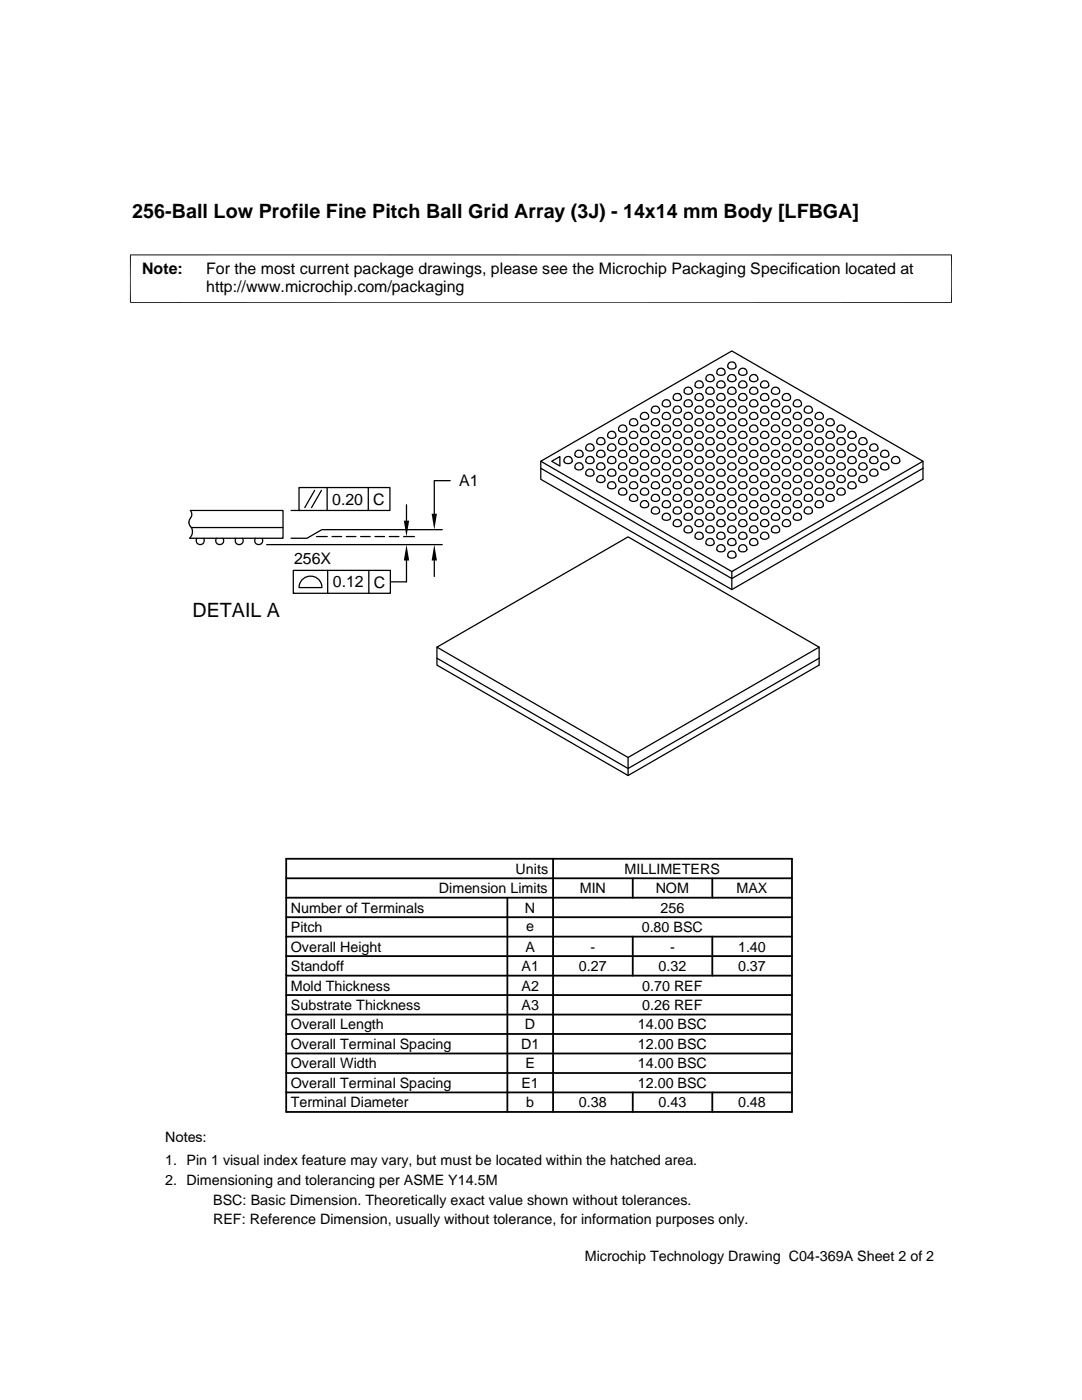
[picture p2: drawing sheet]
<svg xmlns="http://www.w3.org/2000/svg" width="216mm" height="279mm" viewBox="0 0 216 279" stroke-linecap="round" stroke-linejoin="round" font-family="sans-serif">
<g fill="none" stroke="#000" stroke-width=".25">
<path d="M132.5 79.9a.78 .78 0 0 1 1.3 .5 .78 .78 0 0 1-1.2 .8 .55 .55 0 0 1-.5-.7zM134.7 78.6a.79 .79 0 0 1 1 .1 .79 .79 0 0 1 0 1.1l-.2 .1a.75 .75 0 0 1-1.1-.2 .75 .75 0 0 1 .3-1.1zM136.7 77.5a.79 .79 0 0 1 1.1-.1 .79 .79 0 0 1 .1 1.1 .79 .79 0 0 1-1.1 0 .62 .62 0 0 1-.1-1zM136.8 79.9a.78 .78 0 0 1 1.1 0 .78 .78 0 0 1 .1 1 .78 .78 0 0 1-1 .3 .55 .55 0 0 1-.5-.7zM138.9 76.3a.79 .79 0 0 1 1.1-.1 .79 .79 0 0 1 .1 1.1l-.3 .1a.73 .73 0 0 1-1-.1 .73 .73 0 0 1 .1-1zM139 78.7a.77 .77 0 0 1 1.3 .4 .77 .77 0 0 1-1.1 .8 .52 .52 0 0 1-.5-.6zM141.1 77.5a.79 .79 0 0 1 1.1-.1 .79 .79 0 0 1 .1 1.1 .79 .79 0 0 1-1.2 0 .62 .62 0 0 1 0-1zM141.1 75a.79 .79 0 0 1 1.1-.1 .79 .79 0 0 1 .1 1.1 .79 .79 0 0 1-1.2 0 .62 .62 0 0 1 0-1zM141.2 79.9a.77 .77 0 0 1 1.3 .5 .77 .77 0 0 1-1.1 .8 .59 .59 0 0 1-.6-.7zM143.4 78.7a.77 .77 0 0 1 1.3 .4 .77 .77 0 0 1-1.2 .8 .56 .56 0 0 1-.5-.6zM143.4 76.2a.77 .77 0 0 1 1-.1 .77 .77 0 0 1 .1 1.1 .77 .77 0 0 1-1 .2 .56 .56 0 0 1-.5-.6zM143.4 73.6a.77 .77 0 0 1 1 0 .77 .77 0 0 1 .1 1 .77 .77 0 0 1-1 .3 .56 .56 0 0 1-.5-.6z"/>
<path d="M145.4 77.5a.79 .79 0 0 1 1.1-.1 .79 .79 0 0 1 .1 1.1l-.2 .2a.74 .74 0 0 1-1-.2 .74 .74 0 0 1 0-1zM145.4 75a.79 .79 0 0 1 1.1-.1 .79 .79 0 0 1 .1 1.1l-.2 .1a.74 .74 0 0 1-1-.1 .74 .74 0 0 1 0-1zM145.6 79.9a.77 .77 0 0 1 1.2 .5 .77 .77 0 0 1-1.1 .8 .59 .59 0 0 1-.5-.7zM145.6 72.4a.77 .77 0 0 1 1.2 .5 .77 .77 0 0 1-1.1 .7 .59 .59 0 0 1-.5-.6zM147.6 76.3a.78 .78 0 0 1 1.1-.1 .78 .78 0 0 1 .1 1.1l-.3 .1a.73 .73 0 0 1-.9-.1 .73 .73 0 0 1 0-1zM147.6 73.8a.78 .78 0 0 1 1.1-.1 .78 .78 0 0 1 .1 1.1l-.3 .1a.73 .73 0 0 1-.9-.1 .73 .73 0 0 1 0-1zM147.7 78.7a.77 .77 0 0 1 1.3 .4 .77 .77 0 0 1-1.1 .8 .56 .56 0 0 1-.5-.6zM149.8 77.5a.78 .78 0 0 1 1.1-.1 .78 .78 0 0 1 .1 1.1 .8 .8 0 0 1-1 .2 .8 .8 0 0 1-.4-.9zM149.8 75a.78 .78 0 0 1 1.1-.1 .78 .78 0 0 1 .1 1.1 .8 .8 0 0 1-1 .2 .8 .8 0 0 1-.4-1zM149.9 79.9a.77 .77 0 0 1 1.3 .5 .77 .77 0 0 1-1.1 .8 .59 .59 0 0 1-.5-.7zM152 76.3a.78 .78 0 0 1 1.1-.1 .78 .78 0 0 1 0 1.1l-.2 .1a.73 .73 0 0 1-1-.1 .73 .73 0 0 1 .1-1zM152.1 78.7a.77 .77 0 0 1 1.3 .4 .77 .77 0 0 1-1.1 .8 .56 .56 0 0 1-.6-.6z"/>
<path d="M154.1 77.5a.78 .78 0 0 1 1.2-.1 .78 .78 0 0 1 0 1.1 .8 .8 0 0 1-1 .2 .8 .8 0 0 1-.3-.9zM154.3 79.9a.77 .77 0 0 1 1.3 .5 .77 .77 0 0 1-1.2 .8 .55 .55 0 0 1-.5-.7zM156.5 78.7a.77 .77 0 0 1 1.2 .4 .77 .77 0 0 1-1.1 .8 .52 .52 0 0 1-.5-.6zM158.6 79.9a.78 .78 0 0 1 1.3 .5 .78 .78 0 0 1-1.1 .8 .55 .55 0 0 1-.5-.7zM59.7 97.3h18.1v4.6h-18.1zM62.8 97.9l-2 3.4M64.1 97.9l-1.9 3.4M65.3 97.3v4.6M73.5 97.3v4.6M89.8 95.9h-3.1v6.6M107.9 92.1l38.1-22.1 38.2 22.1-38.2 22zM107.9 93.5l38.1 22 38.2-22"/>
<path d="M110.1 92.1l1.6-1v1.9zM112.9 91.2a.77 .77 0 0 1 1.3 .5 .77 .77 0 0 1-1.2 .8 .59 .59 0 0 1-.5-.6zM114.9 92.6a.78 .78 0 0 1 1.1-.1 .78 .78 0 0 1 .1 1.1 .8 .8 0 0 1-1 .2 .8 .8 0 0 1-.3-.9zM115 90a.77 .77 0 0 1 1.1 .1 .77 .77 0 0 1-.1 1.1 .78 .78 0 0 1-.9 0 .78 .78 0 0 1-.3-1zM117.1 93.9a.78 .78 0 0 1 1.1-.1 .78 .78 0 0 1 .1 1.1l-.3 .1a.75 .75 0 0 1-.8-.1 .75 .75 0 0 1-.3-.8zM117.2 91.2a.77 .77 0 0 1 1.3 .5 .77 .77 0 0 1-1.1 .8 .55 .55 0 0 1-.5-.6zM117.2 88.7a.77 .77 0 0 1 1.3 .5 .77 .77 0 0 1-1.1 .8 .55 .55 0 0 1-.5-.7zM119.3 92.6a.78 .78 0 0 1 1.1-.1 .78 .78 0 0 1 .1 1.1 .8 .8 0 0 1-1 .2 .8 .8 0 0 1-.4-.9zM119.3 95.1a.78 .78 0 0 1 1.1-.1 .78 .78 0 0 1 .1 1.2 .8 .8 0 0 1-1 .1 .8 .8 0 0 1-.4-.9zM119.4 87.5a.77 .77 0 0 1 1.3 .4 .77 .77 0 0 1-1.1 .8 .52 .52 0 0 1-.5-.6zM119.4 90a.76 .76 0 0 1 1.1 .1 .76 .76 0 0 1-.1 1.1 .78 .78 0 0 1-1 0 .78 .78 0 0 1-.2-1zM121.6 96.3a.78 .78 0 0 1 1.3 .4 .78 .78 0 0 1-1.1 .8 .52 .52 0 0 1-.6-.6z"/>
<path d="M121.6 91.2a.78 .78 0 0 1 1.3 .5 .78 .78 0 0 1-1.1 .8 .55 .55 0 0 1-.6-.6zM121.6 88.7a.78 .78 0 0 1 1.3 .5 .78 .78 0 0 1-1.1 .8 .55 .55 0 0 1-.6-.7zM121.6 93.8a.77 .77 0 0 1 1-.1 .77 .77 0 0 1 .2 1.1 .77 .77 0 0 1-1 .2 .52 .52 0 0 1-.6-.6zM121.6 86.2a.77 .77 0 0 1 1.3 .5 .77 .77 0 0 1-1.1 .8 .55 .55 0 0 1-.6-.7zM123.8 90a.77 .77 0 0 1 1 .1 .77 .77 0 0 1-.1 1.1 .78 .78 0 0 1-.9 0 .78 .78 0 0 1-.3-1zM123.8 87.5a.78 .78 0 0 1 1.3 .4 .78 .78 0 0 1-1.2 .8 .52 .52 0 0 1-.5-.6zM123.8 85a.77 .77 0 0 1 1-.1 .77 .77 0 0 1 .1 1.1 .77 .77 0 0 1-1 .2 .52 .52 0 0 1-.5-.6zM123.8 97.5a.77 .77 0 0 1 1.3 .5 .77 .77 0 0 1-1.2 .8 .55 .55 0 0 1-.5-.6zM123.8 95a.77 .77 0 0 1 1.3 .5 .77 .77 0 0 1-1.2 .8 .55 .55 0 0 1-.5-.7zM123.8 92.5a.77 .77 0 0 1 1.3 .5 .77 .77 0 0 1-1.2 .7 .55 .55 0 0 1-.5-.6zM125.8 86.3a.79 .79 0 0 1 1.1-.1 .79 .79 0 0 1 .1 1.2 .79 .79 0 0 1-1.1 0 .79 .79 0 0 1-.1-1.1zM125.8 83.8a.79 .79 0 0 1 1.1-.1 .79 .79 0 0 1 .1 1.1 .79 .79 0 0 1-1.1 .1 .79 .79 0 0 1-.1-1.1z"/>
<path d="M125.9 98.8a.77 .77 0 0 1 1.1 .1 .77 .77 0 0 1-.1 1.1 .78 .78 0 0 1-1 0 .78 .78 0 0 1-.2-1zM125.9 96.3a.78 .78 0 0 1 1.3 .4 .78 .78 0 0 1-1.1 .8 .52 .52 0 0 1-.5-.6zM125.9 93.8a.77 .77 0 0 1 1.1-.1 .77 .77 0 0 1 .1 1.1 .77 .77 0 0 1-1 .2 .52 .52 0 0 1-.5-.6zM126 88.7a.78 .78 0 0 1 1.2 .5 .78 .78 0 0 1-1.1 .8 .55 .55 0 0 1-.5-.7zM126 91.2a.78 .78 0 0 1 1.2 .5 .78 .78 0 0 1-1.1 .8 .55 .55 0 0 1-.5-.6zM128 97.7a.79 .79 0 0 1 1.1-.1 .79 .79 0 0 1 .1 1.1l-.3 .1a.75 .75 0 0 1-.8-.1 .75 .75 0 0 1-.3-.8zM128 95.1a.79 .79 0 0 1 1.1-.1 .79 .79 0 0 1 .1 1.2 .79 .79 0 0 1-1.1 0 .79 .79 0 0 1-.1-1.1zM128 92.6a.79 .79 0 0 1 1.1-.1 .79 .79 0 0 1 .1 1.1 .79 .79 0 0 1-1.1 .1 .79 .79 0 0 1-.1-1.1zM128.1 87.5a.78 .78 0 0 1 1.3 .4 .78 .78 0 0 1-1.1 .8 .52 .52 0 0 1-.5-.6zM128.1 90a.77 .77 0 0 1 1.1 .1 .77 .77 0 0 1-.1 1.1 .78 .78 0 0 1-1 0 .78 .78 0 0 1-.2-1zM128.1 85a.77 .77 0 0 1 1.1-.1 .77 .77 0 0 1 .1 1.1 .77 .77 0 0 1-1 .2 .52 .52 0 0 1-.5-.6zM128.1 82.4a.77 .77 0 0 1 1.3 .5 .77 .77 0 0 1-1.1 .8 .52 .52 0 0 1-.5-.6z"/>
<path d="M130.2 86.3a.79 .79 0 0 1 1.1-.1 .79 .79 0 0 1 .1 1.2 .79 .79 0 0 1-1.1 0 .79 .79 0 0 1-.1-1.1zM130.2 83.8a.79 .79 0 0 1 1.1-.1 .79 .79 0 0 1 .1 1.1 .79 .79 0 0 1-1.1 .1 .79 .79 0 0 1-.1-1.1zM130.3 96.3a.78 .78 0 0 1 1.3 .4 .78 .78 0 0 1-1.1 .8 .52 .52 0 0 1-.5-.6zM130.3 81.2a.78 .78 0 0 1 1.3 .4 .78 .78 0 0 1-1.1 .8 .54 .54 0 0 1-.5-.6zM130.3 98.8a.77 .77 0 0 1 1.1 .1 .77 .77 0 0 1-.1 1.1 .78 .78 0 0 1-1 0 .78 .78 0 0 1-.2-1zM130.3 93.8a.77 .77 0 0 1 1-.1 .77 .77 0 0 1 .2 1.1 .77 .77 0 0 1-1 .2 .52 .52 0 0 1-.5-.6zM130.3 88.7a.78 .78 0 0 1 1.3 .5 .78 .78 0 0 1-1.1 .8 .55 .55 0 0 1-.5-.7zM130.3 91.2a.78 .78 0 0 1 1.3 .5 .78 .78 0 0 1-1.1 .8 .55 .55 0 0 1-.5-.6zM132.3 97.7a.79 .79 0 0 1 1.2-.1 .79 .79 0 0 1 0 1.1l-.2 .1a.75 .75 0 0 1-.9-.1 .75 .75 0 0 1-.2-.8zM132.3 95.1a.79 .79 0 0 1 1.2-.1 .79 .79 0 0 1 0 1.2 .79 .79 0 0 1-1.1 0 .62 .62 0 0 1-.1-1.1zM132.3 92.6a.79 .79 0 0 1 1.2-.1 .79 .79 0 0 1 0 1.1 .79 .79 0 0 1-1.1 0 .62 .62 0 0 1-.1-1zM132.5 87.5a.79 .79 0 0 1 1.1 .1 .79 .79 0 0 1-.1 1l-.2 .1a.75 .75 0 0 1-1.1-.2 .75 .75 0 0 1 .3-1z"/>
<path d="M132.5 90a.77 .77 0 0 1 1.1 .1 .77 .77 0 0 1-.1 1.1 .78 .78 0 0 1-1 0 .78 .78 0 0 1-.2-1zM132.5 85a.78 .78 0 0 1 1.1 0 .78 .78 0 0 1-.1 1.1l-.2 .1a.74 .74 0 0 1-1.1-.2 .74 .74 0 0 1 .3-1zM132.5 82.4a.78 .78 0 0 1 1.1 .1 .78 .78 0 0 1-.1 1.1l-.2 .1a.74 .74 0 0 1-1.1-.2 .74 .74 0 0 1 .3-1.1zM134.5 86.3a.79 .79 0 0 1 1.2-.1 .79 .79 0 0 1 0 1.1 .79 .79 0 0 1-1.1 .1 .62 .62 0 0 1-.1-1.1zM134.5 83.8a.79 .79 0 0 1 1.2-.1 .79 .79 0 0 1 0 1.1 .79 .79 0 0 1-1.1 0 .62 .62 0 0 1-.1-1zM134.7 96.3a.79 .79 0 0 1 1 .1 .79 .79 0 0 1 0 1l-.2 .1a.75 .75 0 0 1-1.1-.2 .75 .75 0 0 1 .3-1zM134.7 81.2a.78 .78 0 0 1 1 0 .78 .78 0 0 1 .1 1 .78 .78 0 0 1-1 .2 .54 .54 0 0 1-.5-.6zM134.7 98.8a.77 .77 0 0 1 1 .1 .77 .77 0 0 1-.1 1.1 .78 .78 0 0 1-.9 0 .78 .78 0 0 1-.3-1zM134.7 93.8a.78 .78 0 0 1 1 0 .78 .78 0 0 1 0 1.1l-.2 .1a.74 .74 0 0 1-1.1-.2 .74 .74 0 0 1 .3-1zM134.7 91.2a.78 .78 0 0 1 1.3 .5 .78 .78 0 0 1-1.2 .8 .55 .55 0 0 1-.5-.6zM134.7 88.7a.78 .78 0 0 1 1.3 .5 .78 .78 0 0 1-1.2 .8 .55 .55 0 0 1-.5-.7zM136.7 95.1a.79 .79 0 0 1 1.1-.1 .79 .79 0 0 1 .1 1.2 .79 .79 0 0 1-1.1 0 .62 .62 0 0 1-.1-1.1z"/>
<path d="M136.7 85.1a.79 .79 0 0 1 1.1-.1 .79 .79 0 0 1 .1 1.1l-.3 .1a.73 .73 0 0 1-.9-.1 .73 .73 0 0 1 0-1zM136.7 92.6a.79 .79 0 0 1 1.1-.1 .79 .79 0 0 1 .1 1.1 .79 .79 0 0 1-1.1 0 .62 .62 0 0 1-.1-1zM136.7 97.7a.76 .76 0 0 1 1.2-.1 .76 .76 0 0 1-.3 1.2 .76 .76 0 0 1-.8-.1 .76 .76 0 0 1-.3-.8zM136.8 90a.79 .79 0 0 1 1.1 0 .79 .79 0 0 1 0 1.1 .79 .79 0 0 1-1.1 .1l-.2-.2a.84 .84 0 0 1 .2-1zM136.8 87.5a.78 .78 0 0 1 1.1-.1 .78 .78 0 0 1 .1 1.1 .78 .78 0 0 1-1 .2 .52 .52 0 0 1-.5-.6zM136.8 82.4a.78 .78 0 0 1 1.1 0 .78 .78 0 0 1 .1 1 .78 .78 0 0 1-1 .3 .52 .52 0 0 1-.5-.6zM138.9 93.9a.79 .79 0 0 1 1.1-.1 .79 .79 0 0 1 .1 1.1l-.3 .1a.73 .73 0 0 1-1-.1 .73 .73 0 0 1 .1-1zM138.9 83.8a.79 .79 0 0 1 1.1-.1 .79 .79 0 0 1 .1 1.1 .79 .79 0 0 1-1.2 0 .62 .62 0 0 1 0-1zM138.9 86.3a.79 .79 0 0 1 1.1-.1 .79 .79 0 0 1 .1 1.1 .79 .79 0 0 1-1.2 .1 .62 .62 0 0 1 0-1.1zM139 81.2a.77 .77 0 0 1 1.3 .4 .77 .77 0 0 1-1.1 .8 .54 .54 0 0 1-.5-.6zM139 98.8a.78 .78 0 0 1 1.1 0 .78 .78 0 0 1 0 1.1 .78 .78 0 0 1-1.1 .1l-.3-.2a.84 .84 0 0 1 .3-1zM139 96.3a.77 .77 0 0 1 1.3 .4 .77 .77 0 0 1-1.1 .8 .52 .52 0 0 1-.5-.6z"/>
<path d="M139 91.2a.77 .77 0 0 1 1.3 .5 .77 .77 0 0 1-1.1 .8 .55 .55 0 0 1-.5-.6zM139 88.7a.77 .77 0 0 1 1.3 .5 .77 .77 0 0 1-1.1 .8 .55 .55 0 0 1-.5-.7zM141.1 92.6a.79 .79 0 0 1 1.1-.1 .79 .79 0 0 1 .1 1.1 .79 .79 0 0 1-1.2 0 .62 .62 0 0 1 0-1zM141.1 97.7a.76 .76 0 0 1 1.2-.1 .76 .76 0 0 1-.3 1.2 .76 .76 0 0 1-.8-.1 .76 .76 0 0 1-.3-.8zM141.1 95.1a.79 .79 0 0 1 1.1-.1 .79 .79 0 0 1 .1 1.2 .79 .79 0 0 1-1.2 0 .62 .62 0 0 1 0-1.1zM141.2 87.5a.77 .77 0 0 1 1.3 .4 .77 .77 0 0 1-1.1 .8 .56 .56 0 0 1-.6-.6zM141.2 90a.79 .79 0 0 1 1.1 0 .79 .79 0 0 1 0 1.1 .79 .79 0 0 1-1.1 .1l-.3-.2a.77 .77 0 0 1 .3-1zM141.2 85a.77 .77 0 0 1 1-.1 .77 .77 0 0 1 .2 1.1 .77 .77 0 0 1-1 .2 .56 .56 0 0 1-.6-.6zM141.2 82.4a.77 .77 0 0 1 1.3 .5 .77 .77 0 0 1-1.1 .8 .56 .56 0 0 1-.6-.6zM143.2 86.3a.79 .79 0 0 1 1.2-.1 .79 .79 0 0 1 0 1.2l-.2 .1a.74 .74 0 0 1-1-.2 .74 .74 0 0 1 0-1zM143.2 83.8a.79 .79 0 0 1 1.2-.1 .79 .79 0 0 1 0 1.1l-.2 .1a.74 .74 0 0 1-1-.1 .74 .74 0 0 1 0-1zM143.4 81.2a.77 .77 0 0 1 1.3 .4 .77 .77 0 0 1-1.2 .8 .58 .58 0 0 1-.5-.6z"/>
<path d="M143.4 98.8a.77 .77 0 0 1 1.3 .5 .77 .77 0 0 1-1.2 .7 .56 .56 0 0 1-.5-.6zM143.4 96.3a.77 .77 0 0 1 1.3 .4 .77 .77 0 0 1-1.2 .8 .56 .56 0 0 1-.5-.6zM143.4 93.8a.77 .77 0 0 1 1-.1 .77 .77 0 0 1 .1 1.1 .77 .77 0 0 1-1 .2 .56 .56 0 0 1-.5-.6zM143.4 91.2a.77 .77 0 0 1 1.3 .5 .77 .77 0 0 1-1.2 .8 .59 .59 0 0 1-.5-.6zM143.4 88.7a.77 .77 0 0 1 1.3 .5 .77 .77 0 0 1-1.2 .8 .59 .59 0 0 1-.5-.7zM145.4 97.7a.76 .76 0 0 1 1.2-.1 .76 .76 0 0 1-.2 1.2 .75 .75 0 0 1-.9-.1 .75 .75 0 0 1-.2-.8zM145.4 95.1a.79 .79 0 0 1 1.1-.1 .79 .79 0 0 1 .1 1.2l-.2 .1a.74 .74 0 0 1-1-.2 .74 .74 0 0 1 0-1zM145.4 92.6a.79 .79 0 0 1 1.1-.1 .79 .79 0 0 1 .1 1.1l-.2 .1a.74 .74 0 0 1-1-.1 .74 .74 0 0 1 0-1zM145.6 90a.77 .77 0 0 1 1.2 .5 .77 .77 0 0 1-1.1 .7 .56 .56 0 0 1-.5-.6zM145.6 87.5a.77 .77 0 0 1 1.2 .4 .77 .77 0 0 1-1.1 .8 .56 .56 0 0 1-.5-.6zM145.6 85a.77 .77 0 0 1 1-.1 .77 .77 0 0 1 .1 1.1 .77 .77 0 0 1-1 .2 .56 .56 0 0 1-.5-.6zM145.6 82.4a.77 .77 0 0 1 1.2 .5 .77 .77 0 0 1-1.1 .8 .56 .56 0 0 1-.5-.6z"/>
<path d="M147.6 86.3a.78 .78 0 0 1 1.1-.1 .78 .78 0 0 1 .1 1.2 .8 .8 0 0 1-1 .1 .8 .8 0 0 1-.4-.9zM147.6 93.9a.78 .78 0 0 1 1.1-.1 .78 .78 0 0 1 .1 1.1l-.3 .1a.73 .73 0 0 1-.9-.1 .73 .73 0 0 1 0-1zM147.6 83.8a.78 .78 0 0 1 1.1-.1 .78 .78 0 0 1 .1 1.1 .8 .8 0 0 1-1 .2 .8 .8 0 0 1-.4-.9zM147.7 98.8a.77 .77 0 0 1 1.1 .1 .77 .77 0 0 1-.1 1.1 .78 .78 0 0 1-1 0 .78 .78 0 0 1-.2-1zM147.7 96.3a.77 .77 0 0 1 1.3 .4 .77 .77 0 0 1-1.1 .8 .56 .56 0 0 1-.5-.6zM147.7 81.2a.77 .77 0 0 1 1.3 .4 .77 .77 0 0 1-1.1 .8 .58 .58 0 0 1-.5-.6zM147.7 88.7a.77 .77 0 0 1 1.3 .5 .77 .77 0 0 1-1.1 .8 .59 .59 0 0 1-.5-.7zM147.7 91.2a.77 .77 0 0 1 1.3 .5 .77 .77 0 0 1-1.1 .8 .59 .59 0 0 1-.5-.6zM149.8 97.7a.76 .76 0 0 1 1.2-.1 .76 .76 0 0 1-.3 1.2 .75 .75 0 0 1-.8-.1 .75 .75 0 0 1-.3-.8zM149.8 95.1a.78 .78 0 0 1 1.1-.1 .78 .78 0 0 1 .1 1.2 .8 .8 0 0 1-1 .1 .8 .8 0 0 1-.4-.9zM149.8 85.1a.78 .78 0 0 1 1.1-.1 .78 .78 0 0 1 .1 1.1l-.3 .1a.73 .73 0 0 1-1-.1 .73 .73 0 0 1 .1-1zM149.8 92.6a.78 .78 0 0 1 1.1-.1 .78 .78 0 0 1 .1 1.1 .8 .8 0 0 1-1 .2 .8 .8 0 0 1-.4-.9z"/>
<path d="M149.9 87.5a.77 .77 0 0 1 1.3 .4 .77 .77 0 0 1-1.1 .8 .56 .56 0 0 1-.5-.6zM149.9 90a.77 .77 0 0 1 1.1 .1 .77 .77 0 0 1-.1 1.1 .78 .78 0 0 1-1 0 .78 .78 0 0 1-.2-1zM149.9 82.4a.77 .77 0 0 1 1 0 .77 .77 0 0 1 .2 1 .77 .77 0 0 1-1 .3 .56 .56 0 0 1-.5-.6zM152 86.3a.78 .78 0 0 1 1.1-.1 .78 .78 0 0 1 0 1.2 .8 .8 0 0 1-.9 .1 .8 .8 0 0 1-.4-.9zM152 93.9a.78 .78 0 0 1 1.1-.1 .78 .78 0 0 1 0 1.1l-.2 .1a.73 .73 0 0 1-1-.1 .73 .73 0 0 1 .1-1zM152 83.8a.78 .78 0 0 1 1.1-.1 .78 .78 0 0 1 0 1.1 .8 .8 0 0 1-.9 .2 .8 .8 0 0 1-.4-.9zM152.1 96.3a.77 .77 0 0 1 1.3 .4 .77 .77 0 0 1-1.1 .8 .56 .56 0 0 1-.6-.6zM152.1 81.2a.77 .77 0 0 1 1.3 .4 .77 .77 0 0 1-1.1 .8 .58 .58 0 0 1-.6-.6zM152.1 98.8a.77 .77 0 0 1 1.1 .1 .77 .77 0 0 1-.1 1.1 .78 .78 0 0 1-1 0 .78 .78 0 0 1-.2-1zM152.1 91.2a.77 .77 0 0 1 1.3 .5 .77 .77 0 0 1-1.1 .8 .59 .59 0 0 1-.6-.6zM152.1 88.7a.77 .77 0 0 1 1.3 .5 .77 .77 0 0 1-1.1 .8 .59 .59 0 0 1-.6-.7zM154.1 95.1a.78 .78 0 0 1 1.2-.1 .78 .78 0 0 1 0 1.2 .8 .8 0 0 1-1 .1 .8 .8 0 0 1-.3-.9z"/>
<path d="M154.1 85.1a.78 .78 0 0 1 1.2-.1 .78 .78 0 0 1 0 1.1l-.2 .1a.75 .75 0 0 1-.9-.1 .75 .75 0 0 1-.2-.8zM154.1 92.6a.78 .78 0 0 1 1.2-.1 .78 .78 0 0 1 0 1.1 .8 .8 0 0 1-1 .2 .8 .8 0 0 1-.3-.9zM154.1 97.7a.76 .76 0 0 1 1.2-.1 .76 .76 0 0 1-.2 1.2 .75 .75 0 0 1-.9-.1 .75 .75 0 0 1-.2-.8zM154.3 90a.76 .76 0 0 1 1 .1 .76 .76 0 0 1-.1 1.1 .78 .78 0 0 1-.9 0 .78 .78 0 0 1-.3-1zM154.3 87.5a.77 .77 0 0 1 1.3 .4 .77 .77 0 0 1-1.2 .8 .52 .52 0 0 1-.5-.6zM154.3 82.4a.77 .77 0 0 1 1 0 .77 .77 0 0 1 .1 1 .77 .77 0 0 1-1 .3 .52 .52 0 0 1-.5-.6zM156.3 93.9a.78 .78 0 0 1 1.1-.1 .78 .78 0 0 1 .1 1.1l-.2 .1a.75 .75 0 0 1-.9-.1 .75 .75 0 0 1-.2-.8zM156.3 83.8a.78 .78 0 0 1 1.1-.1 .78 .78 0 0 1 .1 1.1 .8 .8 0 0 1-1 .2 .8 .8 0 0 1-.3-.9zM156.3 86.3a.78 .78 0 0 1 1.1-.1 .78 .78 0 0 1 .1 1.2 .8 .8 0 0 1-1 .1 .8 .8 0 0 1-.3-.9zM156.5 81.2a.77 .77 0 0 1 1.2 .4 .77 .77 0 0 1-1.1 .8 .54 .54 0 0 1-.5-.6zM156.5 98.8a.76 .76 0 0 1 1 .1 .76 .76 0 0 1-.1 1.1 .78 .78 0 0 1-.9 0 .78 .78 0 0 1-.3-1zM156.5 96.3a.77 .77 0 0 1 1.2 .4 .77 .77 0 0 1-1.1 .8 .52 .52 0 0 1-.5-.6z"/>
<path d="M156.5 91.2a.77 .77 0 0 1 1.2 .5 .77 .77 0 0 1-1.1 .8 .55 .55 0 0 1-.5-.6zM156.5 88.7a.77 .77 0 0 1 1.2 .5 .77 .77 0 0 1-1.1 .8 .55 .55 0 0 1-.5-.7zM158.6 90a.77 .77 0 0 1 1.1 .1 .77 .77 0 0 1-.1 1.1 .78 .78 0 0 1-1 0 .78 .78 0 0 1-.2-1zM158.6 87.5a.78 .78 0 0 1 1.3 .4 .78 .78 0 0 1-1.1 .8 .52 .52 0 0 1-.5-.6zM158.6 82.4a.77 .77 0 0 1 1.1 0 .77 .77 0 0 1 .1 1 .77 .77 0 0 1-1 .3 .52 .52 0 0 1-.5-.6zM158.6 85a.77 .77 0 0 1 1.1-.1 .77 .77 0 0 1 .1 1.1 .77 .77 0 0 1-1 .2 .52 .52 0 0 1-.5-.6zM158.6 92.5a.77 .77 0 0 1 1.3 .5 .77 .77 0 0 1-1.1 .7 .55 .55 0 0 1-.5-.6zM158.6 97.5a.77 .77 0 0 1 1.3 .5 .77 .77 0 0 1-1.1 .8 .55 .55 0 0 1-.5-.7zM158.6 95a.77 .77 0 0 1 1.3 .5 .77 .77 0 0 1-1.1 .8 .55 .55 0 0 1-.5-.7zM160.8 81.2a.78 .78 0 0 1 1.3 .4 .78 .78 0 0 1-1.1 .8 .54 .54 0 0 1-.5-.6zM160.8 98.8a.77 .77 0 0 1 1.1 .1 .77 .77 0 0 1-.1 1.1 .78 .78 0 0 1-1 0 .78 .78 0 0 1-.2-1zM160.8 96.3a.78 .78 0 0 1 1.3 .4 .78 .78 0 0 1-1.1 .8 .52 .52 0 0 1-.5-.6z"/>
<path d="M160.8 91.2a.78 .78 0 0 1 1.3 .5 .78 .78 0 0 1-1.1 .8 .55 .55 0 0 1-.5-.6zM160.8 88.7a.78 .78 0 0 1 1.3 .5 .78 .78 0 0 1-1.1 .8 .55 .55 0 0 1-.5-.7zM160.8 93.8a.77 .77 0 0 1 1-.1 .77 .77 0 0 1 .2 1.1 .77 .77 0 0 1-1 .2 .52 .52 0 0 1-.5-.6zM160.8 86.2a.77 .77 0 0 1 1.3 .5 .77 .77 0 0 1-1.1 .8 .55 .55 0 0 1-.5-.7zM160.8 83.7a.77 .77 0 0 1 1.3 .5 .77 .77 0 0 1-1.1 .7 .55 .55 0 0 1-.5-.6zM162.8 97.7a.79 .79 0 0 1 1.2-.1 .79 .79 0 0 1 0 1.1l-.2 .1a.75 .75 0 0 1-.9-.1 .75 .75 0 0 1-.2-.8zM162.8 95.1a.79 .79 0 0 1 1.2-.1 .79 .79 0 0 1 0 1.2 .79 .79 0 0 1-1 0 .79 .79 0 0 1-.2-1.1zM162.8 92.6a.79 .79 0 0 1 1.2-.1 .79 .79 0 0 1 0 1.1 .79 .79 0 0 1-1 .1 .79 .79 0 0 1-.2-1.1zM163 90a.77 .77 0 0 1 1.1 .1 .77 .77 0 0 1-.1 1.1 .78 .78 0 0 1-1 0 .78 .78 0 0 1-.2-1zM163 87.5a.78 .78 0 0 1 1.3 .4 .78 .78 0 0 1-1.1 .8 .52 .52 0 0 1-.6-.6zM163 85a.77 .77 0 0 1 1-.1 .77 .77 0 0 1 .2 1.1 .77 .77 0 0 1-1 .2 .52 .52 0 0 1-.6-.6zM163 82.4a.77 .77 0 0 1 1.3 .5 .77 .77 0 0 1-1.1 .8 .52 .52 0 0 1-.6-.6z"/>
<path d="M165 86.3a.79 .79 0 0 1 1.1-.1 .79 .79 0 0 1 .1 1.2 .79 .79 0 0 1-1.1 0 .79 .79 0 0 1-.1-1.1zM165 83.8a.79 .79 0 0 1 1.1-.1 .79 .79 0 0 1 .1 1.1 .79 .79 0 0 1-1.1 .1 .79 .79 0 0 1-.1-1.1zM165.2 98.8a.77 .77 0 0 1 1 .1 .77 .77 0 0 1-.1 1.1 .78 .78 0 0 1-.9 0 .78 .78 0 0 1-.3-1zM165.2 96.3a.78 .78 0 0 1 1.3 .4 .78 .78 0 0 1-1.2 .8 .52 .52 0 0 1-.5-.6zM165.2 93.8a.77 .77 0 0 1 1-.1 .77 .77 0 0 1 .1 1.1 .77 .77 0 0 1-1 .2 .52 .52 0 0 1-.5-.6zM165.2 88.7a.78 .78 0 0 1 1.3 .5 .78 .78 0 0 1-1.2 .8 .55 .55 0 0 1-.5-.7zM165.2 91.2a.78 .78 0 0 1 1.3 .5 .78 .78 0 0 1-1.2 .8 .55 .55 0 0 1-.5-.6zM167.2 97.7a.79 .79 0 0 1 1.1-.1 .79 .79 0 0 1 .1 1.1l-.3 .1a.75 .75 0 0 1-.8-.1 .75 .75 0 0 1-.2-.8zM167.2 95.1a.79 .79 0 0 1 1.1-.1 .79 .79 0 0 1 .1 1.2 .79 .79 0 0 1-1.1 0 .79 .79 0 0 1-.1-1.1zM167.2 92.6a.79 .79 0 0 1 1.1-.1 .79 .79 0 0 1 .1 1.1 .79 .79 0 0 1-1.1 .1 .79 .79 0 0 1-.1-1.1zM167.3 87.5a.78 .78 0 0 1 1.3 .4 .78 .78 0 0 1-1.1 .8 .52 .52 0 0 1-.5-.6zM167.3 90a.77 .77 0 0 1 1.1 .1 .77 .77 0 0 1-.1 1.1 .78 .78 0 0 1-1 0 .78 .78 0 0 1-.2-1z"/>
<path d="M167.4 85a.77 .77 0 0 1 1-.1 .77 .77 0 0 1 .1 1.1 .77 .77 0 0 1-1 .2 .52 .52 0 0 1-.5-.6zM169.4 86.3a.79 .79 0 0 1 1.1-.1 .79 .79 0 0 1 .1 1.1 .79 .79 0 0 1-1.2 .1 .62 .62 0 0 1 0-1.1zM169.5 96.3a.79 .79 0 0 1 1.1 .1 .79 .79 0 0 1 0 1l-.3 .1a.75 .75 0 0 1-1-.2 .75 .75 0 0 1 .2-1zM169.5 93.8a.78 .78 0 0 1 1.1 0 .78 .78 0 0 1 0 1.1l-.3 .1a.74 .74 0 0 1-1-.2 .74 .74 0 0 1 .2-1zM169.5 91.2a.78 .78 0 0 1 1.3 .5 .78 .78 0 0 1-1.1 .8 .55 .55 0 0 1-.5-.6zM169.5 88.7a.78 .78 0 0 1 1.3 .5 .78 .78 0 0 1-1.1 .8 .55 .55 0 0 1-.5-.7zM171.6 95.1a.79 .79 0 0 1 1.1-.1 .79 .79 0 0 1 .1 1.2 .79 .79 0 0 1-1.2 0 .62 .62 0 0 1 0-1.1zM171.6 92.6a.79 .79 0 0 1 1.1-.1 .79 .79 0 0 1 .1 1.1 .79 .79 0 0 1-1.2 0 .62 .62 0 0 1 0-1zM171.7 87.5a.79 .79 0 0 1 1.1 .1 .79 .79 0 0 1 0 1l-.3 .1a.75 .75 0 0 1-1-.2 .75 .75 0 0 1 .2-1zM171.7 90a.77 .77 0 0 1 1.1 .1 .77 .77 0 0 1-.1 1.1 .78 .78 0 0 1-1 0 .78 .78 0 0 1-.2-1zM173.7 93.9a.79 .79 0 0 1 1.2-.1 .79 .79 0 0 1 0 1.1l-.2 .1a.73 .73 0 0 1-1-.1 .73 .73 0 0 1 0-1zM173.9 91.2a.78 .78 0 0 1 1 0 .78 .78 0 0 1 .2 1.1 .78 .78 0 0 1-1.1 .2 .55 .55 0 0 1-.5-.6z"/>
<path d="M173.9 88.7a.78 .78 0 0 1 1 0 .78 .78 0 0 1 .2 1 .78 .78 0 0 1-1.1 .3 .55 .55 0 0 1-.5-.7zM175.9 92.6a.79 .79 0 0 1 1.2-.1 .79 .79 0 0 1 0 1.1 .79 .79 0 0 1-1.1 0 .62 .62 0 0 1-.1-1zM176.1 90a.78 .78 0 0 1 1 0 .78 .78 0 0 1 0 1.1 .78 .78 0 0 1-1 .1l-.3-.2a.84 .84 0 0 1 .3-1zM178.2 91.2a.77 .77 0 0 1 1.3 .5 .77 .77 0 0 1-1.1 .8 .59 .59 0 0 1-.5-.6zM184.2 92.1v3.6l-38.2 22-38.1-22v-3.6M38 101.9h18.5v5.5h-18.6a1.8 1.8 0 0 0-.1-2.6l-.1-.8 .3-.6a1.19 1.19 0 0 0 0-1.5zM38.2 105.3h18.3M39.3 107.4l-.1 .8a.81 .81 0 0 0 .7 .5 .81 .81 0 0 0 .8-.5l-.1-.8M43.2 107.4l-.1 .8a.81 .81 0 0 0 .7 .5 .81 .81 0 0 0 .8-.5l-.1-.8M47.1 107.4l-.1 .8a.81 .81 0 0 0 .7 .5 .81 .81 0 0 0 .8-.5l-.1-.8M51 107.4l-.1 .8a.81 .81 0 0 0 .7 .5 .81 .81 0 0 0 .8-.5l-.1-.8M53.2 108.7h35"/>
<path d="M58.1 101.9h1.6M58.5 113.8h19.4v4.6h-19.4zM58.5 118.4h.1M59.7 101.9h.1M60.5 115.5a2.28 2.28 0 0 1 2.4-.3 2.28 2.28 0 0 1 1.3 2.1h-4.5l.3-1.2zM63.2 107.1h2.1M65.4 113.8v4.6M66.3 107.1h1.9M69.1 107.1h1.9M72 107.1h1.9M73.6 113.8v4.6M74.8 107.1h1.9"/>
<path d="M77.7 107.1h1.9M80.5 107.1h2.2M81.1 111.9v4.2h-3.2M81.1 100.7v3.2M86.7 111.9v3.1M88.2 105.7h-24l-2.9 1.7h-3.2M128.1 100a.78 .78 0 0 1 1.3 .5 .78 .78 0 0 1-1.1 .8 .55 .55 0 0 1-.5-.6zM130.2 101.4a.79 .79 0 0 1 1.1-.1 .79 .79 0 0 1 .1 1.1 .79 .79 0 0 1-1.1 .1 .79 .79 0 0 1-.1-1.1zM132.5 102.6a.78 .78 0 0 1 1.1 0 .78 .78 0 0 1-.1 1.1l-.2 .1a.74 .74 0 0 1-1.1-.2 .74 .74 0 0 1 .3-1zM132.5 100a.78 .78 0 0 1 1.3 .5 .78 .78 0 0 1-1.2 .8 .55 .55 0 0 1-.5-.6zM134.5 103.9a.79 .79 0 0 1 1.2-.1 .79 .79 0 0 1 0 1.2 .79 .79 0 0 1-1.1 0 .62 .62 0 0 1-.1-1.1zM134.5 101.4a.79 .79 0 0 1 1.2-.1 .79 .79 0 0 1 0 1.1 .79 .79 0 0 1-1.1 0 .62 .62 0 0 1-.1-1z"/>
<path d="M136.7 102.7a.79 .79 0 0 1 1.1-.1 .79 .79 0 0 1 .1 1.1l-.3 .1a.73 .73 0 0 1-.9-.1 .73 .73 0 0 1 0-1zM136.8 105.1a.78 .78 0 0 1 1.1 0 .78 .78 0 0 1 .1 1 .78 .78 0 0 1-1 .2 .52 .52 0 0 1-.5-.6zM136.8 100.1a.78 .78 0 0 1 1.1-.1 .78 .78 0 0 1 .1 1.1 .78 .78 0 0 1-1 .2 .55 .55 0 0 1-.5-.6zM138.9 103.9a.79 .79 0 0 1 1.1-.1 .79 .79 0 0 1 .1 1.2 .79 .79 0 0 1-1.2 0 .62 .62 0 0 1 0-1.1zM138.9 101.4a.79 .79 0 0 1 1.1-.1 .79 .79 0 0 1 .1 1.1 .79 .79 0 0 1-1.2 0 .62 .62 0 0 1 0-1zM138.9 106.5a.79 .79 0 0 1 1.1-.2 .79 .79 0 0 1 .1 1.2 .79 .79 0 0 1-1.2 0 .62 .62 0 0 1 0-1zM141.2 107.6a.79 .79 0 0 1 1.1 0 .79 .79 0 0 1 0 1.1 .79 .79 0 0 1-1.1 .1l-.3-.2a.77 .77 0 0 1 .3-1zM141.2 102.6a.77 .77 0 0 1 1-.1 .77 .77 0 0 1 .2 1.1 .77 .77 0 0 1-1 .2 .56 .56 0 0 1-.6-.6zM141.2 105.1a.77 .77 0 0 1 1.3 .5 .77 .77 0 0 1-1.1 .7 .56 .56 0 0 1-.6-.6zM141.2 100a.77 .77 0 0 1 1.3 .5 .77 .77 0 0 1-1.1 .8 .59 .59 0 0 1-.6-.6zM143.2 101.4a.79 .79 0 0 1 1.2-.1 .79 .79 0 0 1 0 1.1l-.2 .2a.74 .74 0 0 1-1-.2 .74 .74 0 0 1 0-1zM143.2 106.5a.76 .76 0 0 1 1.2-.1 .76 .76 0 0 1-.2 1.2 .74 .74 0 0 1-1-.1 .74 .74 0 0 1 0-1z"/>
<path d="M143.2 103.9a.79 .79 0 0 1 1.2-.1 .79 .79 0 0 1 0 1.2l-.2 .1a.74 .74 0 0 1-1-.2 .74 .74 0 0 1 0-1zM143.4 108.9a.77 .77 0 0 1 1.3 .4 .77 .77 0 0 1-1.2 .8 .59 .59 0 0 1-.5-.6zM145.6 107.6a.77 .77 0 0 1 1.2 .5 .77 .77 0 0 1-1.1 .7 .56 .56 0 0 1-.5-.6zM145.6 102.6a.77 .77 0 0 1 1-.1 .77 .77 0 0 1 .1 1.1 .77 .77 0 0 1-1 .2 .56 .56 0 0 1-.5-.6zM145.6 105.1a.77 .77 0 0 1 1.2 .5 .77 .77 0 0 1-1.1 .7 .56 .56 0 0 1-.5-.6zM145.6 100a.77 .77 0 0 1 1.2 .5 .77 .77 0 0 1-1.1 .8 .59 .59 0 0 1-.5-.6zM145.6 110.1a.77 .77 0 0 1 1.2 .5 .77 .77 0 0 1-1.1 .8 .59 .59 0 0 1-.5-.7zM146 114.1v3.6M147.6 106.5a.76 .76 0 0 1 1.2-.1 .76 .76 0 0 1-.3 1.2 .74 .74 0 0 1-.9-.1 .74 .74 0 0 1 0-1zM147.6 103.9a.78 .78 0 0 1 1.1-.1 .78 .78 0 0 1 .1 1.2 .8 .8 0 0 1-1 .1 .8 .8 0 0 1-.4-.9zM147.6 101.4a.78 .78 0 0 1 1.1-.1 .78 .78 0 0 1 .1 1.1 .8 .8 0 0 1-1 .2 .8 .8 0 0 1-.4-.9zM147.7 108.9a.77 .77 0 0 1 1.3 .4 .77 .77 0 0 1-1.1 .8 .59 .59 0 0 1-.5-.6z"/>
<path d="M149.8 102.7a.78 .78 0 0 1 1.1-.1 .78 .78 0 0 1 .1 1.1l-.3 .1a.73 .73 0 0 1-1-.1 .73 .73 0 0 1 .1-1zM149.9 107.6a.77 .77 0 0 1 1.1 .1 .77 .77 0 0 1-.1 1.1 .78 .78 0 0 1-1 0 .78 .78 0 0 1-.2-1zM149.9 105.1a.77 .77 0 0 1 1 0 .77 .77 0 0 1 .2 1 .77 .77 0 0 1-1 .2 .56 .56 0 0 1-.5-.6zM149.9 100.1a.77 .77 0 0 1 1.3 .4 .77 .77 0 0 1-1.1 .8 .59 .59 0 0 1-.5-.6zM152 106.5a.76 .76 0 0 1 1.2-.1 .76 .76 0 0 1-.3 1.2 .74 .74 0 0 1-1-.1 .74 .74 0 0 1 .1-1zM152 103.9a.78 .78 0 0 1 1.1-.1 .78 .78 0 0 1 0 1.2 .8 .8 0 0 1-.9 .1 .8 .8 0 0 1-.4-.9zM152 101.4a.78 .78 0 0 1 1.1-.1 .78 .78 0 0 1 0 1.1 .8 .8 0 0 1-.9 .2 .8 .8 0 0 1-.4-.9zM154.1 102.7a.78 .78 0 0 1 1.2-.1 .78 .78 0 0 1 0 1.1l-.2 .1a.75 .75 0 0 1-.9 0 .75 .75 0 0 1-.2-.9zM154.3 105.1a.77 .77 0 0 1 1 0 .77 .77 0 0 1 .1 1 .77 .77 0 0 1-1 .2 .52 .52 0 0 1-.5-.6zM154.3 100.1a.77 .77 0 0 1 1.3 .4 .77 .77 0 0 1-1.2 .8 .55 .55 0 0 1-.5-.6zM156.3 103.9a.78 .78 0 0 1 1.1-.1 .78 .78 0 0 1 .1 1.2 .8 .8 0 0 1-1 .1 .8 .8 0 0 1-.3-.9zM156.3 101.4a.78 .78 0 0 1 1.1-.1 .78 .78 0 0 1 .1 1.1 .8 .8 0 0 1-1 .2 .8 .8 0 0 1-.3-.9z"/>
<path d="M158.6 100a.78 .78 0 0 1 1.3 .5 .78 .78 0 0 1-1.1 .8 .55 .55 0 0 1-.5-.6zM158.6 102.6a.77 .77 0 0 1 1.1-.1 .77 .77 0 0 1 .1 1.1 .77 .77 0 0 1-1 .2 .52 .52 0 0 1-.5-.6zM160.8 101.3a.77 .77 0 0 1 1.3 .5 .77 .77 0 0 1-1.1 .8 .55 .55 0 0 1-.5-.7zM163 100a.78 .78 0 0 1 1.3 .5 .78 .78 0 0 1-1.1 .8 .55 .55 0 0 1-.6-.6zM87.2 129.2l38.1-22.1 38.1 22.1-38.1 22zM87.2 131.4l38.1 22 38.1-22M163.4 129.2v3.5l-38.1 22.1-38.1-22.1v-3.5M125.3 151.2v3.6"/>
</g>
<path d="M26 50.8v9.7M189.9 50.8v9.7M189.9 50.9h-164M25.9 60.4h164" fill="none" stroke="#000" stroke-width=".2"/>
<g fill="none" stroke="#000" stroke-width=".36">
<path d="M57.1 171.4h100.9v50.5h-100.9zM57.1 179.2h100.9M57.1 175.3h100.9M101.2 179.2v42.7M110.4 171.4v50.5M126.3 175.3v3.9M142.1 175.3v3.9M57.1 190.8h100.9M57.1 186.9h100.9M57.1 183h100.9M57.1 194.7h100.9M57.1 198.6h100.9"/>
<path d="M126.3 186.9v7.8M142.1 186.9v7.8M57.1 206.4h100.9M57.1 202.5h100.9M57.1 214.1h100.9M57.1 210.2h100.9M57.1 218h100.9M126.3 218v3.9M142.1 218v3.9"/>
</g>
<path d="M81.1 108.7l.5 3.2h-1zM80.6 103.9h1l-.5 3.2zM86.7 108.7l.5 3.2h-1.1zM86.1 102.5h1.1l-.5 3.2z" fill="#000"/>
<g font-size="3.9">
<text x="26.4" y="43.5">256-Ball Low Profile Fine Pitch Ball Grid Array (3J) - 14x14 mm Body [LFBGA]</text>
<text x="38.4" y="123.1">DETAIL A</text>
</g>
<g font-size="3.2">
<text x="28.4" y="54.6">Note:</text>
<text x="41.1" y="54.6">For the most current package drawings, please see the Microchip Packaging Specification located at</text>
<text x="41.1" y="58.3">http://www.microchip.com/packaging</text>
<text x="66.3" y="100.7">0.20</text>
<text x="74.5" y="100.7">C</text>
<text x="91.6" y="97.1">A1</text>
<text x="58.7" y="112.6">256X</text>
<text x="66.4" y="117.2">0.12</text>
<text x="74.6" y="117.3">C</text>
</g>
<g font-size="2.9">
<text x="87.6" y="178.2">Dimension Limits</text>
<text x="102.9" y="174.4">Units</text>
<text x="115.7" y="178.2">MIN</text>
<text x="124.6" y="174.4">MILLIMETERS</text>
<text x="130.8" y="178.2">NOM</text>
<text x="147" y="178.2">MAX</text>
<text x="58" y="182.1">Number of Terminals</text>
<text x="104.8" y="182.1">N</text>
<text x="105" y="185.7">e</text>
<text x="131.8" y="182.1">256</text>
<text x="58" y="189.9">Overall Height</text>
<text x="58" y="186">Pitch</text>
<text x="104.8" y="189.9">A</text>
<text x="117.8" y="189.9">-</text>
<text x="128" y="186">0.80 BSC</text>
<text x="133.7" y="189.9">-</text>
<text x="147.3" y="189.9">1.40</text>
<text x="58" y="193.8">Standoff</text>
<text x="58" y="197.7">Mold Thickness</text>
<text x="104.1" y="193.8">A1</text>
<text x="104.1" y="197.7">A2</text>
<text x="115.5" y="193.8">0.27</text>
<text x="128.1" y="197.7">0.70 REF</text>
<text x="131.4" y="193.8">0.32</text>
<text x="147.3" y="193.8">0.37</text>
<text x="58" y="201.6">Substrate Thickness</text>
<text x="104.1" y="201.5">A3</text>
<text x="128.1" y="201.6">0.26 REF</text>
<text x="58" y="205.4">Overall Length</text>
<text x="58" y="209.3">Overall Terminal Spacing</text>
<text x="104" y="209.3">D1</text>
<text x="104.8" y="205.4">D</text>
<text x="127.3" y="205.4">14.00 BSC</text>
<text x="127.3" y="209.3">12.00 BSC</text>
<text x="58" y="213.2">Overall Width</text>
<text x="104.8" y="213.2">E</text>
<text x="127.3" y="213.2">14.00 BSC</text>
<text x="58" y="221">Terminal Diameter</text>
<text x="58" y="217.1">Overall Terminal Spacing</text>
<text x="104" y="217.1">E1</text>
<text x="105" y="221">b</text>
<text x="115.5" y="221">0.38</text>
<text x="127.3" y="217.1">12.00 BSC</text>
<text x="131.4" y="221">0.43</text>
<text x="147.3" y="221">0.48</text>
<text x="32.9" y="228">Notes:</text>
<text x="32.9" y="232.6">1. Pin 1 visual index feature may vary, but must be located within the hatched area.</text>
<text x="32.9" y="236.5">2. Dimensioning and tolerancing per ASME Y14.5M</text>
<text x="42.5" y="244.3">REF: Reference Dimension, usually without tolerance, for information purposes only.</text>
<text x="42.5" y="240.6">BSC: Basic Dimension. Theoretically exact value shown without tolerances.</text>
<text x="116.7" y="251.7">Microchip Technology Drawing C04-369A Sheet 2 of 2</text>
</g>
</svg>
